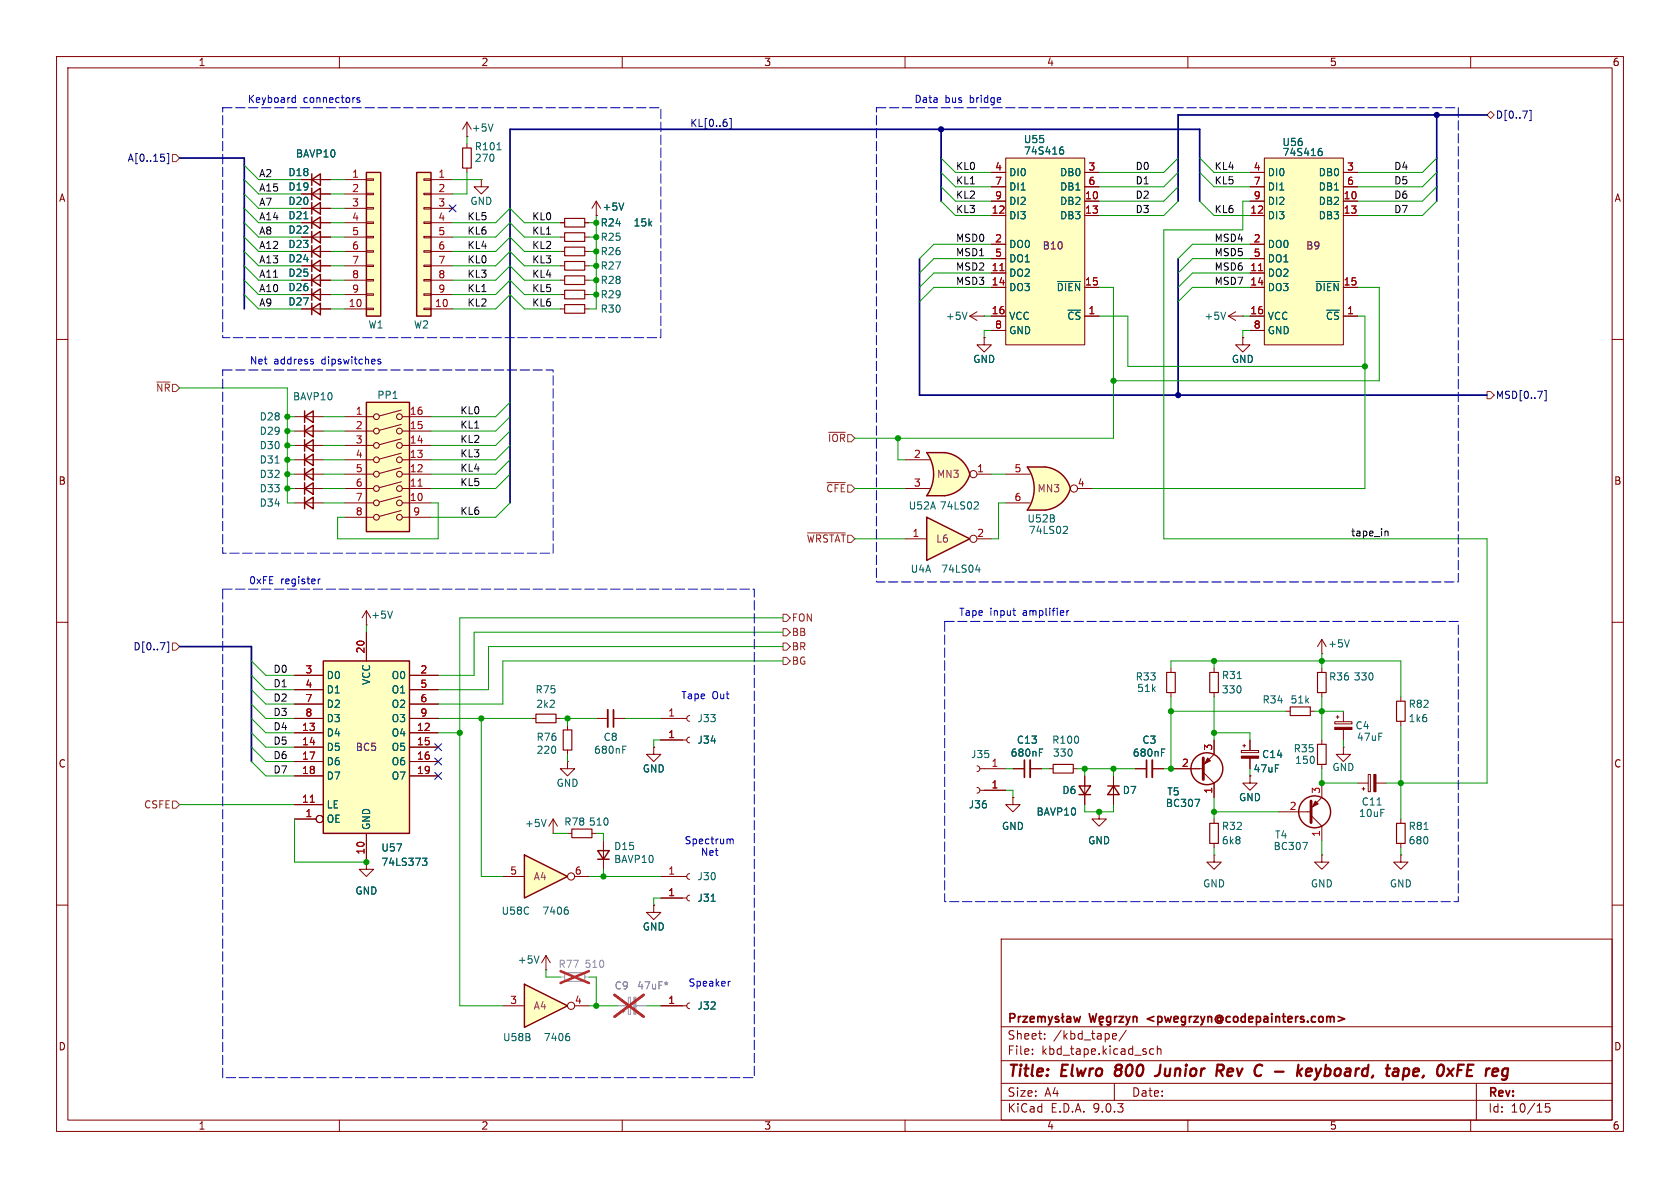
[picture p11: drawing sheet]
<svg xmlns="http://www.w3.org/2000/svg" width="297mm" height="210mm" viewBox="0 0 297 210" stroke-linecap="round" stroke-linejoin="round" font-family="sans-serif">
<g fill="none" stroke="#840000" stroke-width=".18">
<path d="M10 10h277v190h-277zM12 12h273v186h-273zM60 10v2M110 10v2M160 10v2M210 10v2M260 10v2M53.3 52.1h5.1M53.3 47h5.1M53.3 44.5h5.1M53.3 49.5h5.1M53.3 54.6h5.1"/>
<path d="M99.1 52.1h.7M103.4 52.1h.7M174 59.7v1.3h1.3l-1.3 1.2-1.3-1.2h1.3M174 59.7h.1M10 60h2M52.1 78.7h5M52.1 76.2h5M285 60h2M52.1 83.8h5M52.1 81.3h5M52.1 86.4h5M52.1 88.9h5"/>
<path d="M10 110h2M207 118.1v.8M285 110h2M94 127h.7M98.3 127h.8M172.7 139.2l.4 .1 .1 .4-.1 .4-.4 .1M172.7 135.4l.4 .1 .1 .4-.1 .3-.4 .2M173.2 135.9h4.6M173.2 139.7h4.6M179.1 135.9h2M182.1 135.9h2M185.4 135.9h.8"/>
<path d="M189.7 135.9h.8M191.8 137.2v5M196.8 137.2v5M200.7 135.9h2M203.7 135.9h2M207 135.9h5.7M207 122.4v.8M212.7 136.5l1.9 1.9v2.6M214.6 130.8v2.6l-1.9 1.9M219.5 132.7h3v.3h-3zM219.7 131.8h.5M220 131.6v.5"/>
<path d="M221 137.2v1.2h1.2l-1.2 1.3-1.3-1.3h1.3M221 130.8v1.9M221 134v1.9M227.3 125.7h.8M231.6 125.7h.8M240 138.4h1.9M240.8 139.4h.5M241 139.2v.5M241.9 136.9h.4v3.1h-.4zM243.3 138.4h1.8M179.1 141v1.2h1.2l-1.2 1.3-1.3-1.3h1.3M179.1 141h.1"/>
<path d="M194.3 143.5v1.3h1.3l-1.3 1.3-1.3-1.3h1.3M194.3 143.5h.1M214.6 151.1v1.3h1.3l-1.3 1.3-1.2-1.3h1.2M214.6 151.1h.1M214.6 144.8v.7M214.6 149.1v.8M233.7 151.1v1.3h1.2l-1.2 1.3-1.3-1.3h1.3M233.7 151.1h.1M247.6 151.1v1.3h1.3l-1.3 1.3-1.2-1.3h1.2M247.6 151.1h.1M247.6 144.8v.7M247.6 149.1v.8"/>
<path d="M10 160h2M177 166h108v32h-108zM285 160h2M60 198v2M110 198v2M160 198v2M177 194.5h108M177 191.5h108M177 187.5h108M177 181.5h108M182.5 186.3v.1M182.5 185.5v.1"/>
<path d="M184.7 183.6v.1M184.7 182.8v.1M196.7 183.6h.6M196.7 182.8l.5-.1 .2 .4-.7 .1M197 191.5v3M199.1 182.1l-1.3 2M204 185.5l-.5-.1-.3 .3v.4l.2 .2h.6M204.6 185.5l.2-.1 .4 .1v.9M204.6 184.9v1.5M210 198v2M260 198v2M261 191.5v6.5"/>
<path d="M274 195.1h-.8v.7l.2-.1h.5l.1 .3v.5l-.3 .1-.5-.1"/>
</g>
<g fill="none" stroke="#840000" stroke-width=".4">
<path d="M197.2 189.3l-.1 .5 .1 .3M205.2 188.2l-.2 1.4a.74 .74 0 0 1-.8 .6M215.3 188.2l.9 .1a.58 .58 0 0 1-.3 1h-.8M215.6 189.3l.6 .9M229.6 188.2l-.3 2M230.2 188.9l-.8 .7M231.1 189l.6-.1 .1 .1 .1 .4-1 .1M231.7 190.1l-.6 .1M232.6 188.9l.3 1.3M232.9 190.2l-.2 .5-.3 .2M233.6 188.9l-.7 1.3M248.2 189l.2-.1 .6 .1 .1 .3v.5a.66 .66 0 0 1-1 .3"/>
<path d="M248.2 188.9l-.2 2M250.2 188.9l-.3 .3-.1 .7 .3 .3h.3M250.8 189.4l-.9 .1M257.7 189.2h.7M257.8 188.2h1M259.4 189.2h.7M260.5 188.2h-.9l-.3 2h1"/>
</g>
<g fill="none" stroke="#840000" stroke-width=".3">
<path d="M181.1 134.4v3M202.7 134.4v3M178.6 180l.7-.1 .1-.2-.1-.4-.2-.1h-.5v1.5M180.1 179.7v1M180.5 179.7l-.3 .1-.1 .2M180.8 179.7h.8l-.8 1h.8M183.5 179.8l.4-.1 .2 .2M183.5 179.7v1M184.1 179.9l.2-.2 .4 .1 .1 .9M184.1 179.9v.8M185.3 179.7l.4 1M186.1 179.7l-.4 1"/>
<path d="M187.1 179.8l-.3-.1-.2 .2v.2l.5 .2v.3h-.5M187.8 179.2v1.3l.3 .2M188.1 179.7l-.5 .3M188.6 179.8h.6l.1 .9M189.8 179.7l.3 1 .3-.7 .3 .7 .3-1M192.6 179.2l.3 1.5 .3-1.1 .3 1.1 .3-1.5M196.3 179.8l-.4-.1-.3 .3v.4l.2 .2h.5M196.3 179.7v1.2l-.2 .3-.4-.1M197.1 179.7v1M197.5 179.7l-.3 .1-.1 .2M197.8 179.7h.8l-.8 1h.8M199.1 179.7l.3 1"/>
<path d="M199.8 179.7l-.4 1M200.3 179.8l.3-.1 .3 .1 .1 .9M200.3 179.7v1M236.6 179.7l1.1 .4-1.1 .4M182.1 180.2l.7-.2v-.2l-.5-.1-.2 .2 .1 .7h.6M185.7 180.7l-.1 .3-.3 .2M189.3 180l-.5 .1a.29 .29 0 0 0-.3 .3 .29 .29 0 0 0 .3 .3l.5-.1M194.3 180.2l.8-.2-.1-.2-.4-.1-.3 .2 .1 .7h.6M194.7 180.7l-.2 .3 .3 .2M199.4 180.7l-.1 .3-.2 .2"/>
</g>
<g fill="#840000" stroke="#840000" stroke-width=".18">
<path d="M242.9 136.9h.4v3.1h-.4z"/>
<path d="M219.5 133.7h3v.3h-3z"/>
<path d="M213.5 134l.5 .5-1 .5z"/>
</g>
<path d="M48.6 81.9h.8M183.8 133h.4M183.8 132.4h.6M205.3 133h.5M205.3 132.4h.7M211.2 141.3h.9l-.6 1.3M243.4 142.3h.8M251.8 146.6h.7" fill="none" stroke="#006464" stroke-width=".18"/>
<path d="M99.8 51.3h3.6v1.5h-3.6zM206.2 118.9h1.6v3.5h-1.6zM94.7 126.2h3.6v1.6h-3.6zM186.2 135.1h3.5v1.6h-3.5zM228.1 125h3.5v1.5h-3.5zM213.9 145.5h1.5v3.6h-1.5zM246.9 145.5h1.5v3.6h-1.5z" fill="none" stroke="#840000" stroke-width=".2"/>
<path d="M182.1 134.4v3M203.7 134.4v3" fill="none" stroke="#840000" stroke-width=".33"/>
<g fill="none" stroke="#840000" stroke-width=".25">
<path d="M55.1 47l1.5-1v2zM55.1 44.5l1.5-1.1v2.1zM55.1 49.5l1.5-1v2zM55.1 54.6l1.5-1v2zM55.1 52.1l1.5-1v2zM55.1 43.4v2.1M55.1 46v2M55.1 48.5v2M55.1 51.1v2M55.1 53.6v2M53.8 78.7l1.6-1v2.1zM53.8 76.2l1.6-1v2z"/>
<path d="M53.8 75.2v2M53.8 77.7v2.1M53.8 83.8l1.6-1v2zM53.8 81.3l1.6-1v2zM53.8 86.4l1.6-1.1v2.1zM53.8 88.9l1.6-1v2zM53.8 80.3v2M53.8 82.8v2M53.8 85.3v2.1M53.8 87.9v2M190.8 138.9h2l-1 1.6zM195.8 138.9h2.1"/>
<path d="M196.8 138.9l1.1 1.6h-2.1zM190.8 140.5h2"/>
<circle cx="213.4" cy="135.9" r="2.82"/>
</g>
<path d="M212.7 134v3.8z" fill="#840000" stroke="#840000" stroke-width=".51"/>
<path d="M177.8 27.9h14v33.1h-14z" fill="#ffffc2"/>
<g fill="none" stroke="#840000" stroke-width=".18">
<path d="M175.3 30.5h2.5M175.3 33h2.5M175.3 35.6h2.5M175.3 38.1h2.5M177.8 27.9h14v33.1h-14zM191.8 30.5h2.5M191.8 33h2.5M191.8 35.6h2.5M191.8 38.1h2.5M175.3 43.2h2.5M175.3 45.7h2.5M175.3 48.3h2.5"/>
<path d="M175.3 50.8h2.5M175.3 55.9h2.5M175.3 58.4h2.5M191.8 50.8h2.5M191.8 55.9h2.5"/>
</g>
<path d="M176.8 47.8h.7" fill="none" stroke="#a90000" stroke-width=".18"/>
<path d="M187.6 26.5h.2l.2 .2v.4l-.4 .1M187.9 26h-.3M186.9 49.8h4.1" fill="none" stroke="#006464" stroke-width=".18"/>
<path d="M223.5 27.9h14v33.1h-14z" fill="#ffffc2"/>
<g fill="none" stroke="#840000" stroke-width=".18">
<path d="M221 30.5h2.5M221 33h2.5M221 35.6h2.5M221 38.1h2.5M223.5 27.9h14v33.1h-14zM237.5 30.5h2.5M237.5 33h2.5M237.5 35.6h2.5M237.5 38.1h2.5M217.2 55.9h2.5M217.2 55.9l1.2 .7M218.4 55.1l-1.2 .8"/>
<path d="M219.7 55.9h.1M219.7 59.7v1.3h1.3l-1.3 1.2-1.3-1.2h1.3M219.7 59.7h.1M221 43.2h2.5M221 45.7h2.5M221 48.3h2.5M221 50.8h2.5M221 55.9h2.5M221 58.4h2.5M237.5 50.8h2.5M237.5 55.9h2.5M233.7 130.8v.8"/>
<path d="M233.7 135.1v.8M236 127.6h3v.4h-3zM236.2 126.7h.5M236.5 126.5v.5M237.5 132.1v1.3h1.3l-1.3 1.2-1.3-1.2h1.3M237.5 132.1h.1M237.5 125.7v1.9M237.5 129v1.8"/>
</g>
<path d="M222.5 47.8h.7" fill="none" stroke="#a90000" stroke-width=".18"/>
<path d="M233.3 26.7h.2l.3 .3-.1 .4-.4 .1M233.6 26.2l-.3 .1M216.7 55.2l-.4 1.3M232.7 49.8h4.1" fill="none" stroke="#006464" stroke-width=".18"/>
<path d="M236 128.6h3v.4h-3z" fill="#840000" stroke="#840000" stroke-width=".18"/>
<path d="M232.9 131.6h1.5v3.5h-1.5z" fill="none" stroke="#840000" stroke-width=".2"/>
<path d="M181.6 82.6h3.2M181.6 90.2h3.2" fill="none" stroke="#ffffc2" stroke-width=".18"/>
<g fill="#ffffc2" stroke="#ffffc2" stroke-width=".18">
<path d="M184.2 85l5 1.4a5.2 5.2 0 0 1-4.4 3.8z"/>
<path d="M184.8 82.6a5.1 5.1 0 0 1 4.4 3.8l-4.9 1.3z"/>
</g>
<path d="M181.6 82.6h3.2v7.6h-3.2a6.7 6.7 0 0 0 0-7.6z" fill="#ffffc2"/>
<path d="M55.1 36.8l1.5-1v2zM55.1 35.8v2M184.8 82.6h-3.2a6.6 6.6 0 0 1 0 7.6h3.2M184.8 82.6a5.1 5.1 0 0 1 4.4 3.8M189.2 86.4a5.2 5.2 0 0 1-4.4 3.8" fill="none" stroke="#840000" stroke-width=".25"/>
<g fill="none" stroke="#840000" stroke-width=".18">
<path d="M53.3 36.8h5.1M177.8 83.8h4.3M177.8 88.9h4.3M190.5 86.4h2.5M247.6 123.2v.8M247.6 127.5v.8"/>
<circle cx="189.9" cy="86.4" r=".63"/>
</g>
<path d="M188.2 93l.4 .1 .1 .3-.8 .9h.8" fill="none" stroke="#006464" stroke-width=".18"/>
<path d="M246.9 124h1.5v3.5h-1.5z" fill="none" stroke="#840000" stroke-width=".2"/>
<path d="M163.8 91.4l7.6 3.9-7.6 3.8z" fill="#ffffc2"/>
<path d="M163.8 91.4l7.6 3.9-7.6 3.8z" fill="none" stroke="#840000" stroke-width=".25"/>
<g fill="none" stroke="#840000" stroke-width=".18">
<path d="M171.4 55.9l1.3 .7M171.4 55.9h2.6M172.7 55.1l-1.3 .8M174 55.9h.1M160 95.3h3.8M172.7 95.3h2.6"/>
<circle cx="172.1" cy="95.2" r=".63"/>
</g>
<path d="M171 55.2l-.5 1.3M172.5 100.7h.8M173.1 100.3v.9" fill="none" stroke="#006464" stroke-width=".18"/>
<path d="M163.8 80h3.2M163.8 87.6h3.2" fill="none" stroke="#ffffc2" stroke-width=".18"/>
<g fill="#ffffc2" stroke="#ffffc2" stroke-width=".18">
<path d="M166.4 82.5l5 1.3a5.2 5.2 0 0 1-4.4 3.8z"/>
<path d="M167 80a5.1 5.1 0 0 1 4.4 3.8l-4.9 1.3z"/>
</g>
<path d="M163.8 80h3.2v7.6h-3.2a6.7 6.7 0 0 0 0-7.6z" fill="#ffffc2"/>
<g fill="none" stroke="#840000" stroke-width=".25">
<path d="M53.8 73.7l1.6-1.1v2.1zM53.8 72.6v2.1M163.8 80h3.2a5.1 5.1 0 0 1 4.4 3.8 5.2 5.2 0 0 1-4.4 3.8h-3.2a6.6 6.6 0 0 0 0-7.6z"/>
<circle cx="232.4" cy="143.5" r="2.82"/>
</g>
<g fill="none" stroke="#840000" stroke-width=".18">
<path d="M99.1 41.9h.7M99.1 47h.7M99.1 44.5h.7M99.1 49.5h.7M99.1 54.6h.7M103.4 41.9h.7M103.4 47h.7M103.4 44.5h.7M103.4 49.5h.7M103.4 54.6h.7M52.1 73.7h5M160 81.3h4.3"/>
<path d="M160 86.4h4.3M172.7 83.8h2.6M214.6 118.1v.8M233.7 115.6h.1M233.7 113v2.6M233.7 118.1v.8M233.7 113l-.8 1.3M233.7 113l.7 1.3M214.6 122.4v.8M233.7 122.4v.8M233.7 138.4v2.6l-1.9 1.9M64.8 152.4v1.3h1.2l-1.2 1.2-1.3-1.2h1.3"/>
<path d="M64.8 152.4h.1M100.3 147.3h.8M104.6 147.3h.8M226.1 143.5h5.7M231.8 144.1l1.9 2v2.5M115.6 160v1.3h1.2l-1.2 1.3-1.3-1.3h1.3M115.6 160h.1"/>
<circle cx="172.1" cy="83.8" r=".63"/>
</g>
<path d="M172.4 88.7l.4 .1 .2 .3-.8 .9h.8M218.7 120h.8M238.5 113.1l-.4 1.3M230.3 148.9h.8l-.5 1.3" fill="none" stroke="#006464" stroke-width=".18"/>
<path d="M99.8 41.1h3.6v1.6h-3.6zM99.8 46.2h3.6v1.6h-3.6zM99.8 43.7h3.6v1.5h-3.6zM99.8 48.8h3.6v1.5h-3.6zM99.8 53.8h3.6v1.6h-3.6zM213.9 118.9h1.5v3.5h-1.5zM232.9 118.9h1.5v3.5h-1.5zM101.1 146.6h3.5v1.5h-3.5z" fill="none" stroke="#840000" stroke-width=".2"/>
<path d="M231.8 141.6v3.8z" fill="#840000" stroke="#840000" stroke-width=".51"/>
<path d="M232.5 141.6l.5 .5-1 .5z" fill="#840000" stroke="#840000" stroke-width=".18"/>
<path d="M99.8 172h3.6v1.5h-3.6z" fill="none" stroke="#a1a1a1" stroke-width=".2"/>
<path d="M99.1 172.7h.7M103.4 172.7h.7M109.2 177.8h1.9M110 178.8h.5M110.2 178.6v.5M111.1 176.3h.4v3h-.4zM112.4 177.8h1.9" fill="none" stroke="#a1a1a1" stroke-width=".18"/>
<path d="M99.1 171.7l5 2.1M104.1 171.7l-5 2.1M108.6 175.9l5.2 3.8M113.8 175.9l-5.2 3.8" fill="none" stroke="#e12e31" stroke-width=".46"/>
<path d="M112.1 176.3h.3v3h-.3z" fill="#a1a1a1" stroke="#a1a1a1" stroke-width=".18"/>
<path d="M118.1 173.7l-.3 .2 .2 .2" fill="none" stroke="#989898" stroke-width=".18"/>
<path d="M92.7 174l7.6 3.8-7.6 3.8z" fill="#ffffc2"/>
<path d="M92.7 174l7.6 3.8-7.6 3.8z" fill="none" stroke="#840000" stroke-width=".25"/>
<g fill="none" stroke="#840000" stroke-width=".18">
<path d="M88.9 177.8h3.8M96.5 171.5h.1M96.5 168.9l-.7 1.3M96.5 168.9l.8 1.3M96.5 168.9v2.6M101.6 177.8h2.5"/>
<circle cx="101" cy="177.8" r=".63"/>
</g>
<path d="M95.3 169l-.4 1.3M100.4 182.7h.2M100.5 183.2l.2 .2v.3l-.2 .3" fill="none" stroke="#006464" stroke-width=".18"/>
<path d="M92.7 151.1l7.6 3.8-7.6 3.9z" fill="#ffffc2"/>
<path d="M92.7 151.1l7.6 3.8-7.6 3.9z" fill="none" stroke="#840000" stroke-width=".25"/>
<g fill="none" stroke="#840000" stroke-width=".18">
<path d="M64.8 110.5h.1M64.8 108l-.8 1.2M64.8 108l.7 1.2M64.8 108v2.5M88.9 154.9h3.8M97.8 147.3h.1M97.8 144.8l-.8 1.3M97.8 144.8l.8 1.3M97.8 144.8v2.5M101.6 154.9h2.5"/>
<circle cx="101" cy="154.9" r=".63"/>
</g>
<path d="M69.4 108l-.4 1.3M96.6 144.9l-.5 1.2M100.1 160.3h.3M100.2 160.8l.3 .3v.3l-.3 .2" fill="none" stroke="#006464" stroke-width=".18"/>
<path d="M64.8 71.1h7.6v22.9h-7.6z" fill="#ffffc2"/>
<g fill="none" stroke="#840000" stroke-width=".18">
<path d="M53.3 39.4h5.1M82.5 24.1h.1M82.5 21.6l-.7 1.3M82.5 21.6l.8 1.3M82.5 21.6v2.5M99.1 39.4h.7M103.4 39.4h.7M53.3 41.9h5.1M61 73.7h5M61 76.2h5M61 78.7h5M70.9 72.5l-3.8 1"/>
<path d="M70.9 75l-3.8 1.1M70.9 77.6l-3.8 1M71.1 73.7h5.1M71.1 76.2h5.1M71.1 78.7h5.1M61 81.3h5M61 83.8h5M61 86.4h5M61 88.9h5M61 91.4h5M70.9 80.1l-3.8 1.1M70.9 82.7l-3.8 1"/>
<path d="M70.9 85.2l-3.8 1M70.9 87.7l-3.8 1M70.9 90.2l-3.8 1.1M71.1 81.3h5.1M71.1 83.8h5.1M71.1 86.4h5.1M71.1 88.9h5.1M71.1 91.4h5.1M100.3 134.6v1.3h1.3l-1.3 1.3-1.2-1.3h1.2M100.3 134.6h.1M100.3 128.3v.7M100.3 132.6v.8"/>
<path d="M105.4 127h2M108.5 127h2M106.7 148.6v5.1M116.8 154.9h4.6M121.9 154.4l-.3 .2-.2 .3 .2 .4 .3 .1M116.8 177.8h4.6M121.9 177.3l-.3 .1-.2 .4 .2 .4 .3 .1"/>
<circle cx="66.5" cy="73.7" r=".51"/>
<circle cx="66.5" cy="76.2" r=".51"/>
<circle cx="66.5" cy="78.7" r=".51"/>
<circle cx="70.6" cy="73.7" r=".51"/>
<circle cx="70.6" cy="78.7" r=".51"/>
<circle cx="70.6" cy="76.2" r=".51"/>
<circle cx="66.5" cy="86.4" r=".51"/>
<circle cx="66.5" cy="81.3" r=".51"/>
<circle cx="66.5" cy="83.8" r=".51"/>
<circle cx="66.5" cy="88.9" r=".51"/>
<circle cx="66.5" cy="91.4" r=".51"/>
<circle cx="70.6" cy="88.9" r=".51"/>
<circle cx="70.6" cy="91.4" r=".51"/>
<circle cx="70.6" cy="81.3" r=".51"/>
<circle cx="70.6" cy="86.4" r=".51"/>
<circle cx="70.6" cy="83.8" r=".51"/>
</g>
<path d="M55.1 39.4l1.5-1v2zM55.1 38.4v2M55.1 41.9l1.5-1v2zM55.1 40.9v2M64.8 71.1h7.6v22.9h-7.6zM105.7 150.4h2l-1 1.5zM105.7 151.9h2" fill="none" stroke="#840000" stroke-width=".25"/>
<path d="M73.9 85.9h.7" fill="none" stroke="#a90000" stroke-width=".18"/>
<path d="M99.8 38.6h3.6v1.5h-3.6zM99.6 129h1.5v3.6h-1.5z" fill="none" stroke="#840000" stroke-width=".2"/>
<path d="M53.7 38.7h.7M87.2 21.9l-.5 1.3M110.1 132.5h.4M110.1 131.9h.6" fill="none" stroke="#006464" stroke-width=".18"/>
<path d="M108.5 125.5v3" fill="none" stroke="#840000" stroke-width=".3"/>
<path d="M107.4 125.5v3" fill="none" stroke="#840000" stroke-width=".33"/>
<path d="M73.7 30.5h2.5v25.4h-2.5z" fill="#ffffc2"/>
<path d="M73.7 30.5h2.5v25.4h-2.5z" fill="none" stroke="#840000" stroke-width=".25"/>
<g fill="none" stroke="#840000" stroke-width=".18">
<path d="M74.9 31.6h1.3v.3h-1.3zM74.9 34.2h1.3v.2h-1.3zM74.9 36.7h1.3v.3h-1.3zM74.9 39.2h1.3v.3h-1.3zM76.2 31.8h3.8M76.2 34.3h3.8M76.2 36.8h3.8M76.2 39.4h3.8M74.9 41.8h1.3v.2h-1.3zM74.9 44.3h1.3v.3h-1.3zM74.9 46.9h1.3v.2h-1.3zM74.9 49.4h1.3v.3h-1.3z"/>
<path d="M74.9 51.9h1.3v.3h-1.3zM74.9 54.5h1.3v.2h-1.3zM76.2 41.9h3.8M76.2 44.5h3.8M76.2 47h3.8M76.2 49.5h3.8M76.2 52.1h3.8M76.2 54.6h3.8"/>
</g>
<path d="M64.8 30.5h2.5v25.4h-2.5z" fill="#ffffc2"/>
<path d="M55.1 31.8l1.5-1.1v2.1zM55.1 34.3l1.5-1v2zM55.1 30.7v2.1M55.1 33.3v2M64.8 30.5h2.5v25.4h-2.5z" fill="none" stroke="#840000" stroke-width=".25"/>
<g fill="none" stroke="#840000" stroke-width=".18">
<path d="M53.3 31.8h5.1M53.3 34.3h5.1M61 31.8h3.8M61 34.3h3.8M61 36.8h3.8M61 39.4h3.8M64.8 31.6h1.2v.3h-1.2zM64.8 34.2h1.2v.2h-1.2zM64.8 36.7h1.2v.3h-1.2zM64.8 39.2h1.2v.3h-1.2zM82.5 25.4v.8M82.5 29.7v.8"/>
<path d="M85.1 31.8v1.2h1.3l-1.3 1.3-1.3-1.3h1.3M85.1 31.8h.1M105.4 38.1h.1M105.4 35.6l-.8 1.2M105.4 35.6l.8 1.2M105.4 35.6v2.5M61 41.9h3.8M61 44.5h3.8M61 47h3.8M61 49.5h3.8M61 52.1h3.8M61 54.6h3.8"/>
<path d="M64.8 41.8h1.2v.2h-1.2zM64.8 44.3h1.2v.3h-1.2zM64.8 46.9h1.2v.2h-1.2zM64.8 49.4h1.2v.3h-1.2zM64.8 51.9h1.2v.3h-1.2zM64.8 54.5h1.2v.2h-1.2zM115.6 132.1v1.3h1.2l-1.2 1.2-1.3-1.2h1.3M115.6 132.1h.1M116.8 127h4.6M116.8 130.8h4.6M121.9 126.5l-.3 .1-.2 .4 .2 .4 .3 .1M121.9 130.3l-.3 .2-.2 .3 .2 .4 .3 .1"/>
<path d="M116.8 158.8h4.6M121.9 158.2l-.3 .2-.2 .4 .2 .3 .3 .2"/>
</g>
<path d="M81.8 26.2h1.5v3.5h-1.5z" fill="none" stroke="#840000" stroke-width=".2"/>
<path d="M87.9 26.5h.7M110.3 35.9l-.5 1.3M125.7 159.3h.7" fill="none" stroke="#006464" stroke-width=".18"/>
<path d="M57.1 116.8h15.3v30.5h-15.3z" fill="#ffffc2"/>
<path d="M57.1 116.8h15.3v30.5h-15.3z" fill="none" stroke="#840000" stroke-width=".25"/>
<g fill="none" stroke="#840000" stroke-width=".18">
<path d="M53.3 39.4h1.8M53.3 34.3h1.8M53.3 31.8h1.8M53.3 36.8h1.8M56.6 39.4h1.8M56.6 34.3h1.8M56.6 31.8h1.8M56.6 36.8h1.8M99.1 39.4h.7M103.4 39.4h.7M105.4 38.1h.1M175.3 30.5h2.5"/>
<path d="M175.3 33h2.5M175.3 35.6h2.5M175.3 38.1h2.5M191.8 30.5h2.5M191.8 33h2.5M191.8 35.6h2.5M191.8 38.1h2.5M221 30.5h2.5M221 33h2.5M221 35.6h2.5M221 38.1h2.5M237.5 30.5h2.5"/>
<path d="M237.5 33h2.5M237.5 35.6h2.5M237.5 38.1h2.5M53.3 52.1h1.8M53.3 54.6h1.8M53.3 49.5h1.8M53.3 44.5h1.8M53.3 47h1.8M53.3 41.9h1.8M56.6 52.1h1.8M56.6 54.6h1.8M56.6 49.5h1.8"/>
<path d="M56.6 44.5h1.8M56.6 47h1.8M56.6 41.9h1.8M174 59.7h.1M175.3 43.2h2.5M175.3 45.7h2.5M175.3 48.3h2.5M175.3 50.8h2.5M175.3 55.9h2.5M175.3 58.4h2.5M191.8 50.8h2.5M191.8 55.9h2.5"/>
<path d="M219.7 59.7h.1M221 43.2h2.5M221 45.7h2.5M221 48.3h2.5M221 50.8h2.5M221 55.9h2.5M221 58.4h2.5M237.5 50.8h2.5M237.5 55.9h2.5M52.1 119.4h5M64.8 111.8v5M72.4 119.4h5.1"/>
<path d="M52.1 121.9h5M52.1 124.5h5M52.1 127h5M52.1 129.5h5M52.1 132.1h5M52.1 134.6h5M52.1 137.2h5M72.4 121.9h5.1M72.4 124.5h5.1M72.4 127h5.1M72.4 129.5h5.1M72.4 132.1h5.1"/>
<path d="M72.4 134.6h5.1M72.4 137.2h5.1M115.6 132.1h.1M116.8 130.8h3.8M174 139.7h3.8M179.1 135.9h2M182.1 135.9h2M191.8 137.2v1.7M196.8 137.2v1.7M200.7 135.9h2M203.7 135.9h2M207 135.9h5.1"/>
<path d="M214.6 130.8v2.6M214.6 138.4v2.6M221 130.8v1.9M221 134v1.9M52.1 142.2h5M52.1 144.8h3.8M64.8 152.4h.1M64.8 147.3v5.1M116.8 158.8h3.8M179.1 141h.1M191.8 140.5v1.7M194.3 143.5h.1"/>
<path d="M196.8 140.5v1.7M115.6 160h.1M116.8 177.8h3.8"/>
<circle cx="56.5" cy="144.8" r=".63"/>
</g>
<path d="M176.8 47.8h.7M222.5 47.8h.7M54.9 141.8h.7" fill="none" stroke="#a90000" stroke-width=".18"/>
<g fill="none" stroke="#006464" stroke-width=".18">
<path d="M53.7 38.7h.7M110.3 35.9l-.5 1.3M187.6 26.5h.2l.2 .2v.4l-.4 .1M187.9 26h-.3M233.3 26.7h.2l.3 .3-.1 .4-.4 .1M233.6 26.2l-.3 .1M186.9 49.8h4.1M232.7 49.8h4.1M183.8 133h.4M183.8 132.4h.6M205.3 133h.5M205.3 132.4h.7"/>
<path d="M74.7 151.7h.8l-.5 .5 .4 .1 .1 .4-.3 .3h-.3M125.7 159.3h.7M211.2 141.3h.9l-.6 1.3"/>
</g>
<g fill="none" stroke="#725600" stroke-width=".18">
<path d="M263.5 19.7l.7 .6-.7 .7-.6-.7zM30.5 27.3h.6l.6 .6-.6 .7h-.6zM27.7 67.5h2.4M146.5 76.4h2.9M262.9 69.2h.6l.7 .7-.7 .6h-.6zM142.7 94.2h6.7M146.2 85.3h3.2M30.5 113.7h.6l.6 .6-.6 .6h-.6zM138.4 108.6h.7l.6 .6-.6 .7h-.7zM138.4 111.1h.7l.6 .7-.6 .6h-.7zM138.4 113.7h.7l.6 .6-.6 .6h-.7zM138.4 116.2h.7l.6 .6-.6 .7h-.7z"/>
<path d="M30.5 141.6h.6l.6 .6-.6 .7h-.6z"/>
</g>
<g fill="none" stroke="#000084" stroke-width=".18">
<path d="M270.4 19.5h.3v1.8h-.3M29 27.9v.5M29.5 27.1h.3v1.8h-.3M79.4 36.2l1.2 1.2M80.6 36.2l-1.2 1.2M128.5 21.7v.5M129 21h.3v1.8h-.3M273 69h.3v1.9h-.3M29.5 113.5h.3v1.8h-.3M76.9 131.5l1.2 1.2M76.9 136.6l1.2 1.2M76.9 134l1.2 1.2"/>
<path d="M78.1 131.5l-1.2 1.2M78.1 136.6l-1.2 1.2M78.1 134l-1.2 1.2"/>
</g>
<path d="M245 93.9l.4 .2v.6" fill="none" stroke="#0f0f0f" stroke-width=".18"/>
<path d="M31.7 27.9h11.5v26.7M166.4 22.9v12.7M212.1 35.6v-12.7h-121.9v66M254 20.3v15.3M262.9 20.3h-54.6v15.3M162.6 45.7v24.2h100.3M208.3 45.7v24.2M31.7 114.3h12.7v20.3" fill="none" stroke="#000084" stroke-width=".3"/>
<g fill="none" stroke="#009600" stroke-width=".18">
<path d="M43.2 39.4l2.5 2.5h7.6M43.2 29.2l2.5 2.6h7.6M43.2 36.8l2.5 2.6h7.6M43.2 34.3l2.5 2.5h7.6M43.2 31.8l2.5 2.5h7.6M58.4 31.8h2.6M58.4 39.4h2.6M58.4 36.8h2.6M58.4 34.3h2.6M80 31.8h5.1M80 39.4h7.6l2.6-2.6 2.5 2.6h6.4M82.5 24.1v1.3"/>
<path d="M82.5 30.5v3.8h-2.5M104.1 39.4h1.3M105.4 38.1v16.5h-1.3M166.4 33l2.5 2.6h6.4M166.4 35.6l2.5 2.5h6.4M166.4 30.5l2.5 2.5h6.4M166.4 27.9l2.5 2.6h6.4M208.3 33l-2.6 2.6h-11.4M208.3 35.6l-2.6 2.5h-11.4M208.3 30.5l-2.6 2.5h-11.4M208.3 27.9l-2.6 2.6h-11.4M212.1 35.6l2.5 2.5h6.4"/>
<path d="M212.1 30.5l2.5 2.5h6.4M212.1 27.9l2.5 2.6h6.4M221 35.6h-1.3v5h-14v54.7h57.2v43.1h-17.8M254 33l-2.5 2.6h-11.5M254 35.6l-2.5 2.5h-11.5M254 30.5l-2.5 2.5h-11.5M254 27.9l-2.5 2.6h-11.5M43.2 52.1l2.5 2.5h7.6M43.2 41.9l2.5 2.6h7.6M43.2 47l2.5 2.5h7.6M43.2 44.5l2.5 2.5h7.6M43.2 49.5l2.5 2.6h7.6"/>
<path d="M58.4 54.6h2.6M58.4 44.5h2.6M58.4 49.5h2.6M58.4 41.9h2.6M58.4 47h2.6M58.4 52.1h2.6M80 54.6h7.6l2.6-2.5 2.5 2.5h6.4M80 44.5h7.6l2.6-2.6 2.5 2.6h6.4M80 49.5h7.6l2.6-2.5 2.5 2.5h6.4M80 41.9h7.6l2.6-2.5 2.5 2.5h6.4M80 47h7.6l2.6-2.5 2.5 2.5h6.4M80 52.1h7.6l2.6-2.6 2.5 2.6h6.4"/>
<path d="M104.1 44.5h1.3M104.1 49.5h1.3M104.1 41.9h1.3M104.1 47h1.3M104.1 52.1h1.3M174 55.9h1.3M175.3 50.8h-10.2l-2.5 2.5M175.3 58.4h-1.3v1.3M175.3 48.3h-10.2l-2.5 2.5M175.3 45.7h-10.2l-2.5 2.6M175.3 43.2h-10.2l-2.5 2.5M194.3 50.8h2.5v26.7h-45.7"/>
<path d="M194.3 55.9h5.1v8.9h41.9M219.7 55.9h1.3M221 50.8h-10.2l-2.5 2.5M221 58.4h-1.3v1.3M221 48.3h-10.2l-2.5 2.5M221 45.7h-10.2l-2.5 2.6M221 43.2h-10.2l-2.5 2.5M240 55.9h1.3v30.5h-48.3M240 50.8h3.8v16.5h-47M31.7 68.6h19.1v20.3h1.3M50.8 76.2h1.3M50.8 73.7h1.3"/>
<path d="M50.8 78.7h1.3M57.1 76.2h3.9M57.1 73.7h3.9M57.1 78.7h3.9M90.2 73.7l-2.6 2.5h-11.4M90.2 71.1l-2.6 2.6h-11.4M90.2 78.7l-2.6 2.6h-11.4M90.2 76.2l-2.6 2.5h-11.4M158.7 77.5v3.8h1.3M50.8 81.3h1.3M50.8 83.8h1.3M50.8 86.4h1.3"/>
<path d="M57.1 88.9h3.9M57.1 81.3h3.9M57.1 83.8h3.9M57.1 86.4h3.9M76.2 88.9h1.3v6.4h-17.8v-3.9h1.3M90.2 81.3l-2.6 2.5h-11.4M90.2 83.8l-2.6 2.6h-11.4M90.2 88.9l-2.6 2.5h-11.4M151.1 95.3h8.9M151.1 86.4h8.9M175.3 83.8h2.5M177.8 88.9h-1.3v6.4h-1.2"/>
<path d="M44.4 116.8l2.6 2.6h5.1M44.4 119.4l2.6 2.5h5.1M64.8 110.5v1.3M138.4 111.8h-54.6v7.6h-6.3M138.4 109.2h-57.1v68.6h7.6M138.4 114.3h-52v7.6h-8.9M138.4 116.8h-49.5v7.7h-11.4M207 118.1v-1.3h40.6v6.4M214.6 116.8v1.3M233.7 115.6v2.5M44.4 124.5l2.6 2.5h5.1M44.4 129.5l2.6 2.6h5.1"/>
<path d="M44.4 132.1l2.6 2.5h5.1M44.4 134.6l2.6 2.6h5.1M44.4 127l2.6 2.5h5.1M44.4 121.9l2.6 2.6h5.1M77.5 127h16.5M77.5 129.5h3.8M85.1 127v27.9h3.8M99.1 127h6.3M100.3 127v1.3M100.3 133.4v1.2M110.5 127h6.3M116.8 130.8h-1.2v1.3"/>
<path d="M177.8 135.9h1.3M177.8 139.7h1.3v1.3M184.1 135.9h1.3M190.5 135.9h10.2M191.8 135.9v1.3M196.8 135.9v1.3M207 123.2v12.7h-1.3M207 125.7h20.3M214.6 129.5h6.4v1.3M214.6 123.2v7.6M232.4 125.7h5.1M233.7 135.9v2.5h6.3"/>
<path d="M233.7 123.2v7.6M237.5 130.8v1.3M247.6 128.3v16.5M31.7 142.2h20.4M52.1 144.8v7.6h12.7M97.8 147.3h2.5M104.1 154.9h12.7M105.4 147.3h1.3v1.3M106.7 153.7v1.2M116.8 158.8h-1.2v1.2M191.8 142.2v1.3h5v-1.3M214.6 141v3.8"/>
<path d="M214.6 149.9v1.2M214.6 143.5h11.5M233.7 148.6v2.5M247.6 149.9v1.2M96.5 171.5v1.2h2.6M104.1 172.7h1.3v5.1M104.1 177.8h5.1M114.3 177.8h2.5"/>
</g>
<g fill="none" stroke="#0000c2" stroke-width=".18">
<path d="M51.7 18h.5M51.7 17.3h.5M52.2 16.8v1.3M63.6 17.3h-.3l-.2 .1 .1 .2 .4 .1v.3h-.5M55.1 63.9l.3 .1v.2l-.2 .1h-.2M55.1 63.5l.3 .1M67.3 63.6l-.3-.1-.2 .2 .1 .2 .4 .1v.3h-.5M56.3 102.4v.8M56.6 102.4l-.3 .2M179.1 107.9h.4M179.3 108.7l.2 .1M188.6 107.9v.9"/>
<path d="M189 107.9l-.4 .3M128.9 148.3l.2 .2M129.1 148.5v.7M129.1 148.5l.2-.2 .3 .1v.8M129.1 173.5l-.3 .1"/>
</g>
<path d="M39.4 19.1h77.4v40.6h-77.4zM154.9 19.1h102.9v83.8h-102.9zM39.4 65.4h58.4v32.4h-58.4zM39.4 104.1h93.9v86.4h-93.9zM167 109.9h90.8v49.5h-90.8z" fill="none" stroke="#0000c2" stroke-width=".18" stroke-dasharray="1.7 .6"/>
<path d="M118.1 173.7l-.3 .2 .2 .2" fill="none" stroke="#989898" stroke-width=".18"/>
<path d="M109.2 177.8h1.9M112.4 177.8h1.9" fill="none" stroke="#a1a1a1" stroke-width=".18"/>
<path d="M108.6 175.9l5.2 3.8M113.8 175.9l-5.2 3.8" fill="none" stroke="#e12e31" stroke-width=".46"/>
<g fill="#009600" stroke="#009600" stroke-width=".18">
<circle cx="214.6" cy="143.5" r=".46"/>
<circle cx="194.3" cy="143.5" r=".46"/>
<circle cx="196.8" cy="135.9" r=".46"/>
<circle cx="191.8" cy="135.9" r=".46"/>
<circle cx="158.7" cy="77.5" r=".46"/>
<circle cx="247.6" cy="138.4" r=".46"/>
<circle cx="233.7" cy="138.4" r=".46"/>
<circle cx="196.8" cy="67.3" r=".46"/>
<circle cx="241.3" cy="64.8" r=".46"/>
<circle cx="214.6" cy="129.5" r=".46"/>
<circle cx="233.7" cy="116.8" r=".46"/>
<circle cx="207" cy="125.7" r=".46"/>
<circle cx="233.7" cy="125.7" r=".46"/>
<circle cx="214.6" cy="116.8" r=".46"/>
<circle cx="207" cy="135.9" r=".46"/>
<circle cx="100.3" cy="127" r=".46"/>
<circle cx="105.4" cy="177.8" r=".46"/>
<circle cx="106.7" cy="154.9" r=".46"/>
<circle cx="85.1" cy="127" r=".46"/>
<circle cx="64.8" cy="152.4" r=".46"/>
<circle cx="81.3" cy="129.5" r=".46"/>
<circle cx="50.8" cy="78.7" r=".46"/>
<circle cx="50.8" cy="81.3" r=".46"/>
<circle cx="50.8" cy="86.4" r=".46"/>
<circle cx="50.8" cy="83.8" r=".46"/>
<circle cx="50.8" cy="76.2" r=".46"/>
<circle cx="50.8" cy="73.7" r=".46"/>
<circle cx="105.4" cy="49.5" r=".46"/>
<circle cx="105.4" cy="44.5" r=".46"/>
<circle cx="105.4" cy="52.1" r=".46"/>
<circle cx="105.4" cy="41.9" r=".46"/>
<circle cx="105.4" cy="47" r=".46"/>
<circle cx="105.4" cy="39.4" r=".46"/>
</g>
<g fill="#000084" stroke="#000084" stroke-width=".18">
<circle cx="166.4" cy="22.9" r=".46"/>
<circle cx="254" cy="20.3" r=".46"/>
<circle cx="208.3" cy="69.9" r=".46"/>
</g>
<g font-size="2.8" fill="#840000">
<text x="178" y="190.9">Title:</text>
<text x="187.7" y="190.9">Elwro</text>
<text x="198" y="190.9">800</text>
<text x="206" y="190.9">Junior</text>
<text x="217.5" y="190.9">Rev</text>
<text x="225" y="190.9">C</text>
<text x="229.4" y="190.9">-</text>
<text x="234.2" y="190.9">keyboard,</text>
<text x="250.8" y="190.9">tape,</text>
<text x="260.5" y="190.9">0xFE</text>
</g>
<g font-size="2.1" fill="#840000">
<text x="178" y="184">Sheet:</text>
<text x="186.2" y="184">/kbd_tape/</text>
<text x="203.5" y="181.2">&lt;pwegrzyn@codepainters.com&gt;</text>
<text x="178" y="186.7">File:</text>
<text x="184.1" y="186.7">kbd_tape.kicad_sch</text>
<text x="178" y="196.9">KiCad</text>
<text x="178" y="194.1">Size:</text>
<text x="184.7" y="194.1">A4</text>
<text x="185.7" y="196.9">E.D.A.</text>
<text x="193.3" y="196.9">9.0.3</text>
<text x="200" y="194.1">Date:</text>
<text x="263" y="194.3">Rev:</text>
<text x="263" y="196.9">Id:</text>
<text x="267.1" y="196.9">10/15</text>
</g>
<g font-size="1.8" fill="#840000">
<text x="35" y="11.9">1</text>
<text x="85" y="11.9">2</text>
<text x="135" y="11.9">3</text>
<text x="185" y="11.9">4</text>
<text x="235" y="11.9">5</text>
<text x="285" y="11.9">6</text>
<text x="10.3" y="35.9">A</text>
<text x="285.3" y="35.9">A</text>
<text x="10.3" y="85.9">B</text>
<text x="285.3" y="85.9">B</text>
<text x="10.3" y="135.9">C</text>
<text x="285.3" y="135.9">C</text>
<text x="10.3" y="185.9">D</text>
<text x="285.3" y="185.9">D</text>
<text x="35" y="199.9">1</text>
<text x="85" y="199.9">2</text>
<text x="135" y="199.9">3</text>
<text x="185" y="199.9">4</text>
<text x="235" y="199.9">5</text>
<text x="285" y="199.9">6</text>
</g>
<g font-size="1.8" fill="#0000c2">
<text x="43.7" y="18.4">Keyboard</text>
<text x="53.6" y="18.4">connectors</text>
<text x="161.6" y="18.4">Data</text>
<text x="167" y="18.4">bus</text>
<text x="171.5" y="18.4">bridge</text>
<text x="44.1" y="64.6">Net</text>
<text x="48.4" y="64.6">address</text>
<text x="56.9" y="64.6">dipswitches</text>
<text x="43.9" y="103.5">0xFE</text>
<text x="49.6" y="103.5">register</text>
<text x="169.5" y="109.1">Tape</text>
<text x="175" y="109.1">input</text>
<text x="180.9" y="109.1">amplifier</text>
<text x="120.3" y="123.8">Tape</text>
<text x="125.9" y="123.8">Out</text>
<text x="120.9" y="149.5">Spectrum</text>
<text x="123.8" y="151.5">Net</text>
<text x="121.6" y="174.6">Speaker</text>
</g>
<g font-size="1.8" fill="#006464">
<text x="83.3" y="23.5">+5V</text>
<text x="52.2" y="28">BAVP10</text>
<text x="83.8" y="26.8">R101</text>
<text x="83.8" y="28.8">270</text>
<text x="180.9" y="25.5">U55</text>
<text x="180.9" y="27.5">74S416</text>
<text x="226.6" y="26">U56</text>
<text x="226.6" y="27.8">74S416</text>
<text x="50.9" y="31.3">D18</text>
<text x="50.9" y="33.9">D19</text>
<text x="178.3" y="31.3">DI0</text>
<text x="178.3" y="33.9">DI1</text>
<text x="187.3" y="31.3">DB0</text>
<text x="187.3" y="33.9">DB1</text>
<text x="224" y="31.3">DI0</text>
<text x="224" y="33.9">DI1</text>
<text x="233" y="31.3">DB0</text>
<text x="233" y="33.9">DB1</text>
<text x="50.9" y="36.4">D20</text>
<text x="50.9" y="41.5">D22</text>
<text x="50.9" y="39">D21</text>
<text x="83.1" y="36.4">GND</text>
<text x="106.1" y="40.2">R24</text>
<text x="106.4" y="37.4">+5V</text>
<text x="111.9" y="40.2">15k</text>
<text x="178.3" y="36.4">DI2</text>
<text x="178.3" y="39">DI3</text>
<text x="187.3" y="36.4">DB2</text>
<text x="187.3" y="39">DB3</text>
<text x="224" y="36.4">DI2</text>
<text x="224" y="39">DI3</text>
<text x="233" y="36.4">DB2</text>
<text x="233" y="39">DB3</text>
<text x="50.9" y="46.6">D24</text>
<text x="50.9" y="44">D23</text>
<text x="106.1" y="42.8">R25</text>
<text x="106.1" y="47.9">R27</text>
<text x="106.1" y="45.3">R26</text>
<text x="178.3" y="44">DO0</text>
<text x="178.3" y="46.6">DO1</text>
<text x="224" y="44">DO0</text>
<text x="224" y="46.6">DO1</text>
<text x="50.9" y="49.1">D25</text>
<text x="50.9" y="51.7">D26</text>
<text x="106.1" y="52.9">R29</text>
<text x="106.1" y="50.4">R28</text>
<text x="178.3" y="49.1">DO2</text>
<text x="178.3" y="51.7">DO3</text>
<text x="186.7" y="51.7">~{DIEN}</text>
<text x="224" y="49.1">DO2</text>
<text x="224" y="51.7">DO3</text>
<text x="232.4" y="51.7">~{DIEN}</text>
<text x="50.9" y="54.2">D27</text>
<text x="65" y="58.3">W1</text>
<text x="73.1" y="58.3">W2</text>
<text x="106.1" y="55.5">R30</text>
<text x="167.1" y="56.7">+5V</text>
<text x="178.3" y="56.7">VCC</text>
<text x="178.3" y="59.3">GND</text>
<text x="188.6" y="56.7">~{CS}</text>
<text x="212.8" y="56.7">+5V</text>
<text x="224" y="56.7">VCC</text>
<text x="224" y="59.3">GND</text>
<text x="234.3" y="56.7">~{CS}</text>
<text x="172" y="64.4">GND</text>
<text x="217.7" y="64.4">GND</text>
<text x="51.7" y="71">BAVP10</text>
<text x="66.6" y="70.7">PP1</text>
<text x="45.8" y="77.1">D29</text>
<text x="45.8" y="74.5">D28</text>
<text x="45.8" y="82.1">D31</text>
<text x="45.8" y="79.6">D30</text>
<text x="45.8" y="84.7">D32</text>
<text x="45.8" y="87.2">D33</text>
<text x="45.8" y="89.8">D34</text>
<text x="160.5" y="90.3">U52A 74LS02</text>
<text x="181.5" y="92.6">U52B</text>
<text x="181.8" y="94.6">74LS02</text>
<text x="160.9" y="101.4">U4A</text>
<text x="166.3" y="101.4">74LS04</text>
<text x="65.5" y="109.6">+5V</text>
<text x="234.7" y="114.7">+5V</text>
<text x="57.7" y="120.2">D0</text>
<text x="57.7" y="122.8">D1</text>
<text x="57.7" y="125.3">D2</text>
<text x="65.6" y="121.2" transform="rotate(-90 65.6 121.2)">VCC</text>
<text x="69.1" y="120.2">O0</text>
<text x="69.1" y="122.8">O1</text>
<text x="69.1" y="125.3">O2</text>
<text x="94.6" y="122.8">R75</text>
<text x="94.7" y="125.3">2k2</text>
<text x="200.7" y="120.5">R33</text>
<text x="200.9" y="122.5">51k</text>
<text x="215.9" y="122.8">330</text>
<text x="215.9" y="120.2">R31</text>
<text x="223.1" y="124.6">R34</text>
<text x="228" y="124.6">51k</text>
<text x="234.9" y="120.5">R36</text>
<text x="239.2" y="120.5">330</text>
<text x="248.9" y="125.3">R82</text>
<text x="57.7" y="127.9">D3</text>
<text x="57.7" y="130.4">D4</text>
<text x="69.1" y="127.9">O3</text>
<text x="69.1" y="130.4">O4</text>
<text x="94.8" y="131.2">R76</text>
<text x="106.6" y="131.2">C8</text>
<text x="123.2" y="127.9">J33</text>
<text x="123.2" y="131.7">J34</text>
<text x="179.7" y="131.7">C13</text>
<text x="185.9" y="131.7">R100</text>
<text x="201.9" y="131.7">C3</text>
<text x="239.5" y="129.1">C4</text>
<text x="239.8" y="131.2">47uF</text>
<text x="248.9" y="127.9">1k6</text>
<text x="57.7" y="132.9">D5</text>
<text x="57.7" y="135.5">D6</text>
<text x="69.1" y="132.9">O5</text>
<text x="69.1" y="135.5">O6</text>
<text x="94.8" y="133.5">220</text>
<text x="104.9" y="133.5">680nF</text>
<text x="113.5" y="136.8">GND</text>
<text x="171.6" y="134.2">J35</text>
<text x="178.6" y="134">680nF</text>
<text x="186" y="134">330</text>
<text x="200.2" y="134">680nF</text>
<text x="221.5" y="136.8">47uF</text>
<text x="223" y="134.2">C14</text>
<text x="228.6" y="133.2">R35</text>
<text x="228.9" y="135.2">150</text>
<text x="235.5" y="136.5">GND</text>
<text x="57.7" y="138">D7</text>
<text x="57.7" y="143.1">LE</text>
<text x="69.1" y="138">O7</text>
<text x="98.3" y="139.3">GND</text>
<text x="171.2" y="143.1">J36</text>
<text x="187.7" y="140.6">D6</text>
<text x="198.4" y="140.6">D7</text>
<text x="206" y="142.8">BC307</text>
<text x="206.3" y="140.8">T5</text>
<text x="218.9" y="141.8">GND</text>
<text x="240.6" y="142.6">C11</text>
<text x="57.7" y="145.6">OE</text>
<text x="65.6" y="146.8" transform="rotate(-90 65.6 146.8)">GND</text>
<text x="92.7" y="146.4">+5V</text>
<text x="99.7" y="146.2">R78</text>
<text x="104" y="146.2">510</text>
<text x="177" y="146.9">GND</text>
<text x="183.1" y="144.4">BAVP10</text>
<text x="192.3" y="149.5">GND</text>
<text x="215.9" y="149.5">6k8</text>
<text x="215.9" y="146.9">R32</text>
<text x="225.3" y="148.4">T4</text>
<text x="240.1" y="144.6">10uF</text>
<text x="248.9" y="149.5">680</text>
<text x="248.9" y="146.9">R81</text>
<text x="67.3" y="150.7">U57</text>
<text x="67.3" y="153.3">74LS373</text>
<text x="108.5" y="150.5">D15</text>
<text x="108.5" y="152.8">BAVP10</text>
<text x="123.2" y="155.8">J30</text>
<text x="225.1" y="150.5">BC307</text>
<text x="62.7" y="158.3">GND</text>
<text x="88.6" y="161.9">U58C</text>
<text x="95.8" y="161.9">7406</text>
<text x="123.2" y="159.6">J31</text>
<text x="212.6" y="157.1">GND</text>
<text x="231.6" y="157.1">GND</text>
<text x="245.6" y="157.1">GND</text>
<text x="113.5" y="164.7">GND</text>
<text x="91.4" y="170.5">+5V</text>
<text x="123.2" y="178.7">J32</text>
<text x="88.8" y="184.3">U58B</text>
<text x="96" y="184.3">7406</text>
</g>
<g font-size="1.8" fill="#000084">
<text x="121.9" y="22.5">KL[0..6]</text>
<text x="264.4" y="21.2">D[0..7]</text>
<text x="22.5" y="28.8">A[0..15]</text>
<text x="264.4" y="70.7">MSD[0..7]</text>
<text x="23.5" y="115.2">D[0..7]</text>
</g>
<g font-size="1.8" fill="#0f0f0f">
<text x="45.7" y="31.4">A2</text>
<text x="45.7" y="33.9">A15</text>
<text x="168.9" y="30.1">KL0</text>
<text x="168.9" y="32.7">KL1</text>
<text x="168.9" y="35.2">KL2</text>
<text x="200.7" y="32.7">D1</text>
<text x="200.7" y="35.2">D2</text>
<text x="200.7" y="30.1">D0</text>
<text x="214.6" y="32.7">KL5</text>
<text x="214.6" y="30.1">KL4</text>
<text x="246.4" y="30.1">D4</text>
<text x="246.4" y="32.7">D5</text>
<text x="246.4" y="35.2">D6</text>
<text x="45.7" y="41.6">A8</text>
<text x="45.7" y="36.5">A7</text>
<text x="45.7" y="39">A14</text>
<text x="82.5" y="39">KL5</text>
<text x="82.5" y="41.6">KL6</text>
<text x="94" y="41.6">KL1</text>
<text x="94" y="39">KL0</text>
<text x="168.9" y="37.8">KL3</text>
<text x="200.7" y="37.8">D3</text>
<text x="214.6" y="37.8">KL6</text>
<text x="246.4" y="37.8">D7</text>
<text x="45.7" y="46.6">A13</text>
<text x="45.7" y="44.1">A12</text>
<text x="82.5" y="44.1">KL4</text>
<text x="82.5" y="46.6">KL0</text>
<text x="94" y="44.1">KL2</text>
<text x="94" y="46.6">KL3</text>
<text x="168.9" y="47.9">MSD2</text>
<text x="168.9" y="45.4">MSD1</text>
<text x="168.9" y="42.8">MSD0</text>
<text x="214.6" y="42.8">MSD4</text>
<text x="214.6" y="45.4">MSD5</text>
<text x="214.6" y="47.9">MSD6</text>
<text x="45.7" y="49.2">A11</text>
<text x="45.7" y="51.7">A10</text>
<text x="82.5" y="49.2">KL3</text>
<text x="82.5" y="51.7">KL1</text>
<text x="94" y="51.7">KL5</text>
<text x="94" y="49.2">KL4</text>
<text x="168.9" y="50.5">MSD3</text>
<text x="214.6" y="50.5">MSD7</text>
<text x="45.7" y="54.3">A9</text>
<text x="82.5" y="54.3">KL2</text>
<text x="94" y="54.3">KL6</text>
<text x="81.3" y="75.9">KL1</text>
<text x="81.3" y="73.3">KL0</text>
<text x="81.3" y="78.4">KL2</text>
<text x="81.3" y="80.9">KL3</text>
<text x="81.3" y="83.5">KL4</text>
<text x="81.3" y="86">KL5</text>
<text x="81.3" y="91.1">KL6</text>
<text x="238.8" y="94.9">tape_in</text>
<text x="48.3" y="119">D0</text>
<text x="48.3" y="124.1">D2</text>
<text x="48.3" y="121.6">D1</text>
<text x="48.3" y="129.2">D4</text>
<text x="48.3" y="131.7">D5</text>
<text x="48.3" y="126.7">D3</text>
<text x="48.3" y="136.8">D7</text>
<text x="48.3" y="134.3">D6</text>
</g>
<g font-size="1.8" fill="#a90000">
<text x="62.2" y="31.5">1</text>
<text x="62.2" y="34">2</text>
<text x="77.4" y="31.5">1</text>
<text x="77.4" y="34">2</text>
<text x="175.8" y="30.2">4</text>
<text x="175.8" y="32.8">7</text>
<text x="175.8" y="35.3">9</text>
<text x="191.7" y="35.3">10</text>
<text x="192.3" y="30.2">3</text>
<text x="192.3" y="32.8">6</text>
<text x="221.5" y="30.2">4</text>
<text x="221.5" y="32.8">7</text>
<text x="221.5" y="35.3">9</text>
<text x="237.4" y="35.3">10</text>
<text x="238.1" y="30.2">3</text>
<text x="238.1" y="32.8">6</text>
<text x="62.2" y="36.6">3</text>
<text x="62.2" y="39.1">4</text>
<text x="62.2" y="41.7">5</text>
<text x="77.4" y="36.6">3</text>
<text x="77.4" y="39.1">4</text>
<text x="77.4" y="41.7">5</text>
<text x="175.2" y="37.8">12</text>
<text x="191.7" y="37.8">13</text>
<text x="220.9" y="37.8">12</text>
<text x="237.4" y="37.8">13</text>
<text x="62.2" y="44.2">6</text>
<text x="62.2" y="46.7">7</text>
<text x="77.4" y="44.2">6</text>
<text x="77.4" y="46.7">7</text>
<text x="175.8" y="42.9">2</text>
<text x="175.8" y="45.5">5</text>
<text x="221.5" y="42.9">2</text>
<text x="221.5" y="45.5">5</text>
<text x="62.2" y="49.3">8</text>
<text x="62.2" y="51.8">9</text>
<text x="77.4" y="49.3">8</text>
<text x="77.4" y="51.8">9</text>
<text x="175.2" y="48">11</text>
<text x="175.2" y="50.5">14</text>
<text x="191.7" y="50.5">15</text>
<text x="220.9" y="48">11</text>
<text x="220.9" y="50.5">14</text>
<text x="237.4" y="50.5">15</text>
<text x="61.6" y="54.4">10</text>
<text x="76.8" y="54.4">10</text>
<text x="175.2" y="55.6">16</text>
<text x="175.8" y="58.2">8</text>
<text x="192.3" y="55.6">1</text>
<text x="220.9" y="55.6">16</text>
<text x="221.5" y="58.2">8</text>
<text x="238.1" y="55.6">1</text>
<text x="62.8" y="73.4">1</text>
<text x="62.8" y="75.9">2</text>
<text x="72.3" y="73.4">16</text>
<text x="72.3" y="75.9">15</text>
<text x="62.8" y="78.5">3</text>
<text x="62.8" y="81">4</text>
<text x="62.8" y="83.6">5</text>
<text x="72.3" y="78.5">14</text>
<text x="72.3" y="81">13</text>
<text x="72.3" y="83.6">12</text>
<text x="161.5" y="81">2</text>
<text x="172.6" y="83.6">1</text>
<text x="179.3" y="83.6">5</text>
<text x="62.8" y="86.1">6</text>
<text x="62.8" y="88.6">7</text>
<text x="72.3" y="86.1">11</text>
<text x="72.3" y="88.6">10</text>
<text x="161.5" y="86.1">3</text>
<text x="179.3" y="88.6">6</text>
<text x="190.4" y="86.1">4</text>
<text x="62.8" y="91.2">8</text>
<text x="73" y="91.2">9</text>
<text x="161.2" y="95">1</text>
<text x="172.6" y="95">2</text>
<text x="53.9" y="119.1">3</text>
<text x="64.5" y="115.6" transform="rotate(-90 64.5 115.6)">20</text>
<text x="74.2" y="119.1">2</text>
<text x="53.9" y="121.7">4</text>
<text x="53.9" y="124.2">7</text>
<text x="74.2" y="121.7">5</text>
<text x="74.2" y="124.2">6</text>
<text x="53.3" y="129.3">13</text>
<text x="53.3" y="131.8">14</text>
<text x="53.9" y="126.7">8</text>
<text x="73.6" y="129.3">12</text>
<text x="73.6" y="131.8">15</text>
<text x="74.2" y="126.7">9</text>
<text x="118" y="126.7">1</text>
<text x="118" y="130.6">1</text>
<text x="53.3" y="134.4">17</text>
<text x="53.3" y="136.9">18</text>
<text x="73.6" y="134.4">16</text>
<text x="73.6" y="136.9">19</text>
<text x="175.2" y="135.6">1</text>
<text x="208.8" y="135.6">2</text>
<text x="214.4" y="132.8" transform="rotate(-90 214.4 132.8)">3</text>
<text x="53.3" y="142">11</text>
<text x="175.2" y="139.4">1</text>
<text x="214.4" y="140.4" transform="rotate(-90 214.4 140.4)">1</text>
<text x="227.9" y="143.3">2</text>
<text x="233.4" y="140.4" transform="rotate(-90 233.4 140.4)">3</text>
<text x="53.9" y="144.5">1</text>
<text x="233.4" y="148" transform="rotate(-90 233.4 148)">1</text>
<text x="64.5" y="151.2" transform="rotate(-90 64.5 151.2)">10</text>
<text x="90.1" y="154.7">5</text>
<text x="101.5" y="154.7">6</text>
<text x="118" y="154.7">1</text>
<text x="118" y="158.5">1</text>
<text x="90.1" y="177.5">3</text>
<text x="101.5" y="177.5">4</text>
<text x="118" y="177.5">1</text>
</g>
<g font-size="1.8" fill="#840084">
<text x="184.2" y="44.3">B10</text>
<text x="230.8" y="44.3">B9</text>
<text x="165.5" y="84.7">MN3</text>
<text x="183.3" y="87.2">MN3</text>
<text x="165.4" y="96.1">L6</text>
<text x="62.8" y="132.9">BC5</text>
<text x="94.3" y="155.8">A4</text>
<text x="94.3" y="178.7">A4</text>
</g>
<g font-size="1.8" fill="#725600">
<text x="27.5" y="69.4">~{NR}</text>
<text x="146.3" y="78.3">~{IOR}</text>
<text x="146" y="87.2">~{CFE}</text>
<text x="142.5" y="96.1">~{WRSTAT}</text>
<text x="139.9" y="110.1">FON</text>
<text x="139.9" y="112.6">BB</text>
<text x="139.9" y="115.2">BR</text>
<text x="139.9" y="117.7">BG</text>
<text x="25.4" y="143.1">CSFE</text>
</g>
<g font-size="1.8" fill="#989898">
<text x="98.6" y="171.3">R77</text>
<text x="103.2" y="171.3">510</text>
<text x="108.6" y="175.1">C9</text>
<text x="112.5" y="175.1">47uF*</text>
</g>
</svg>
